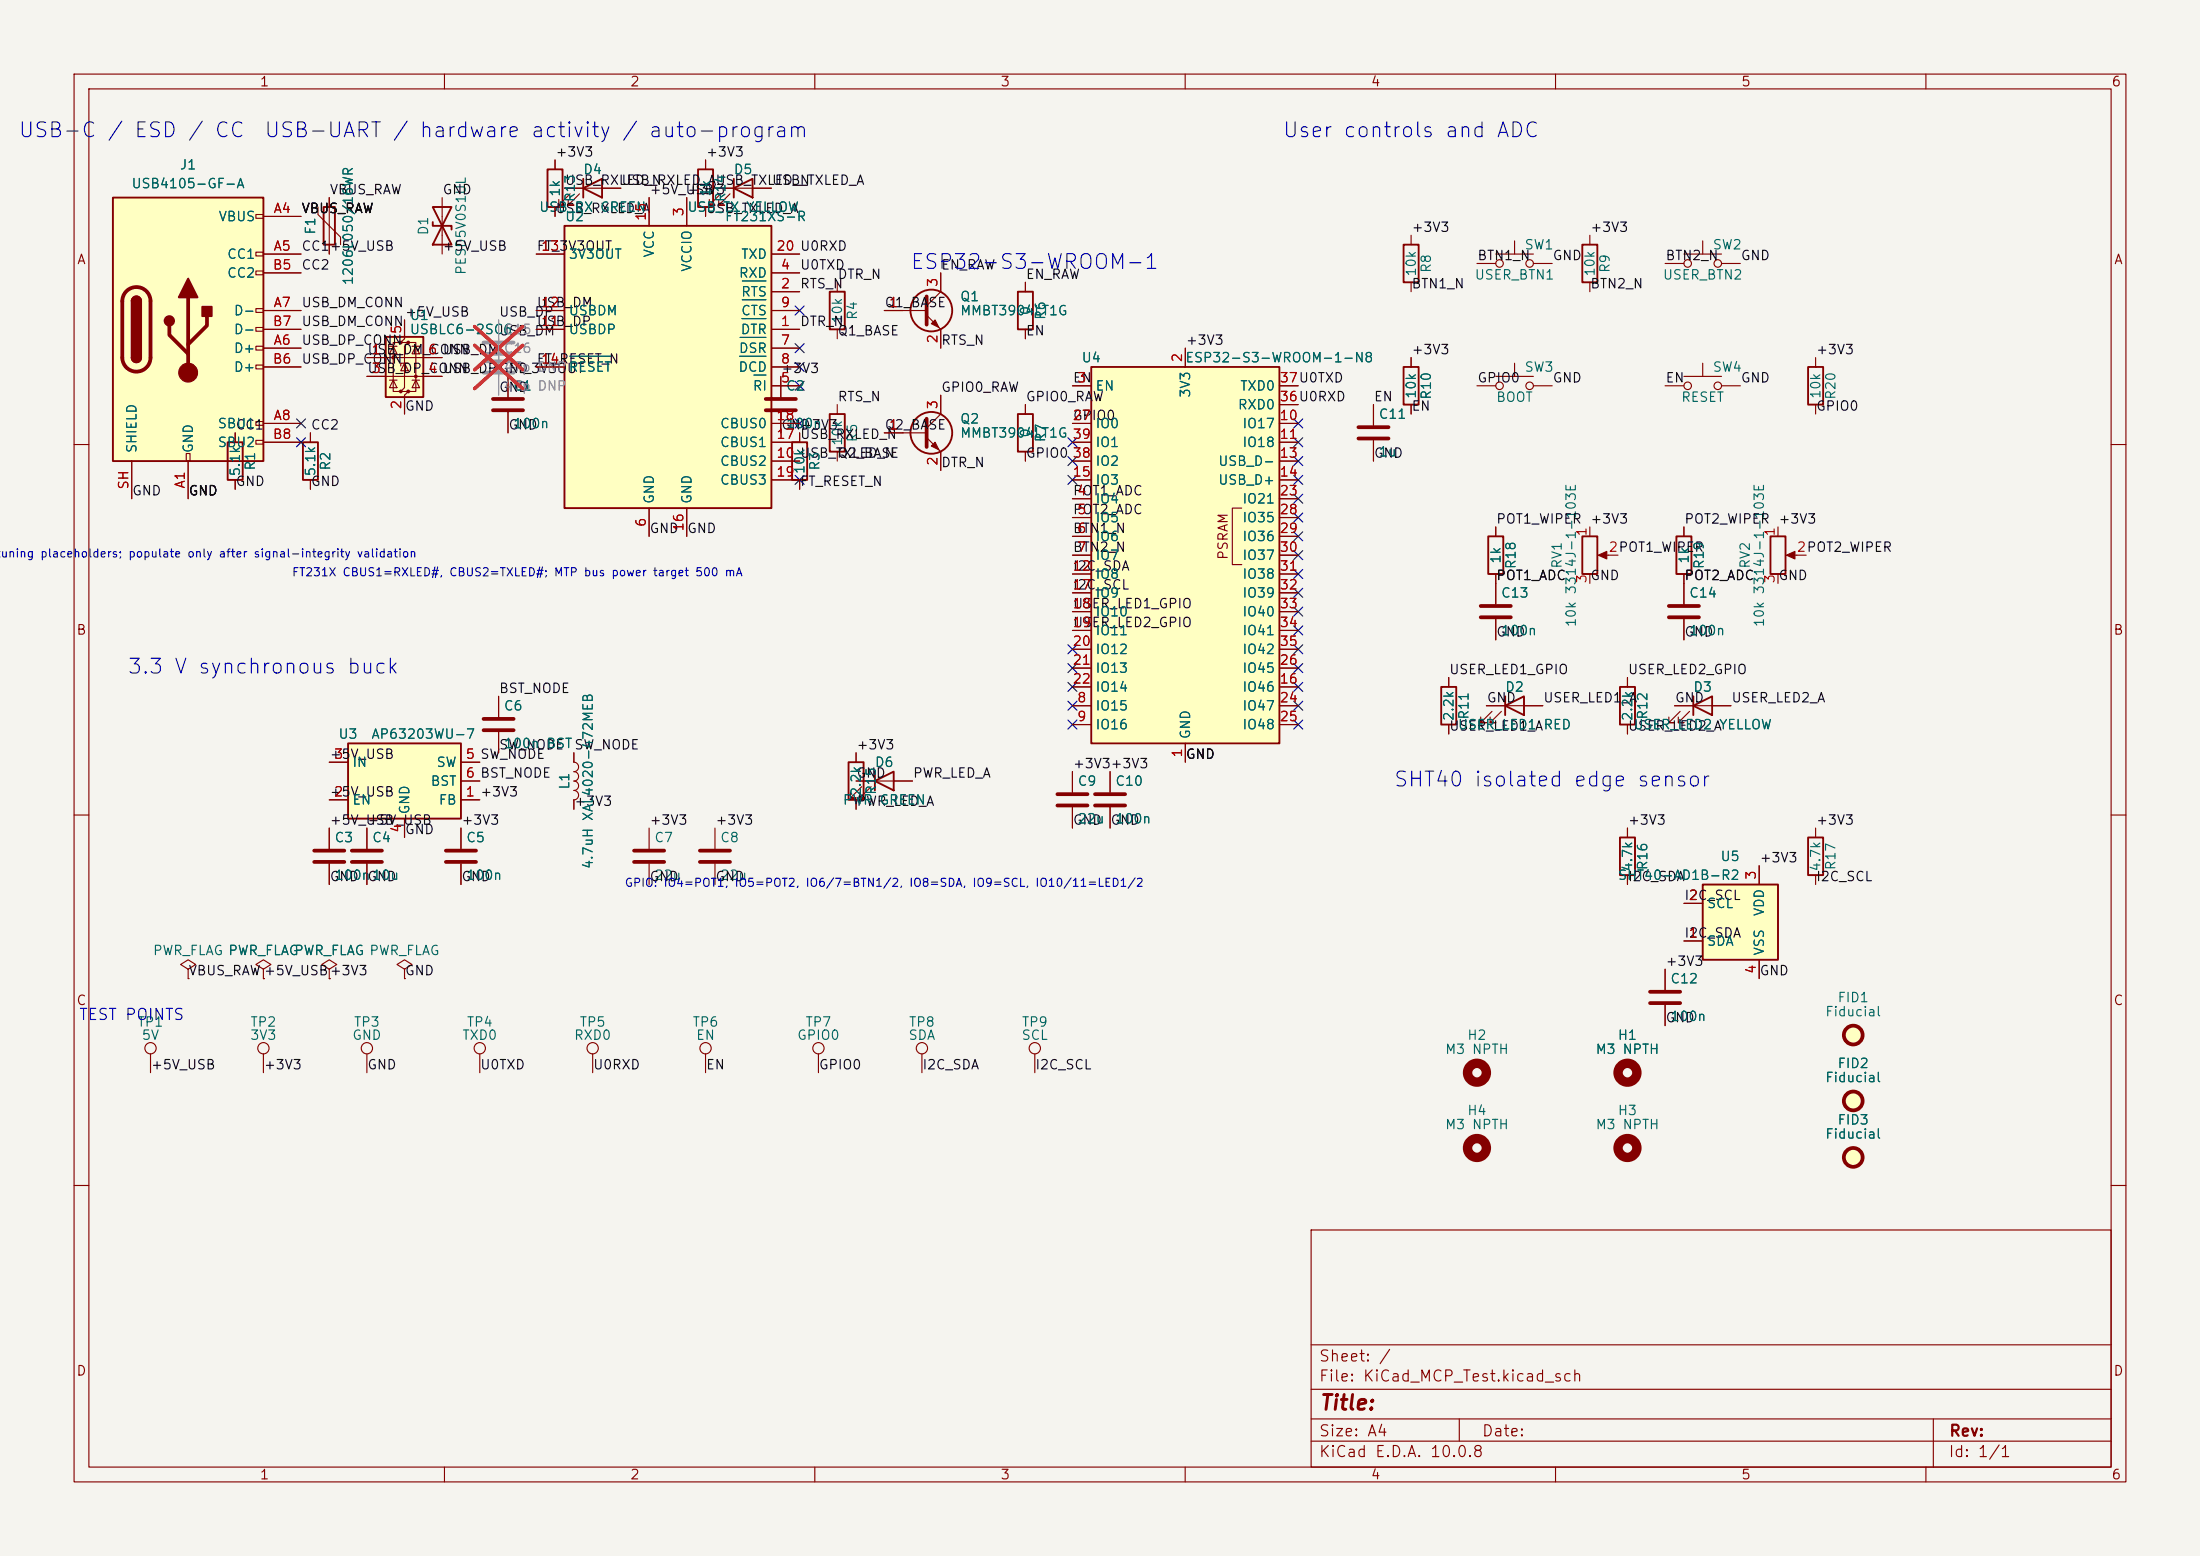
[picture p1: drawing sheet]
<svg xmlns="http://www.w3.org/2000/svg" width="297mm" height="210mm" viewBox="0 0 297 210" stroke-linecap="round" stroke-linejoin="round" font-family="sans-serif">
<path d="M0 0h297v210h-297z" fill="#f5f4ef" stroke="#f5f4ef" stroke-width=".14"/>
<g fill="none" stroke="#840000" stroke-width=".15">
<path d="M10 10h277v190h-277zM12 12h273v186h-273zM60 10v2M110 10v2M160 10v2M210 10v2M260 10v2M127 36.8v2.6l-1.9 1.9M138.4 38.1v1.3M119.4 41.9h5.7M125.1 42.5l1.9 2v2.5M138.4 44.5v1.2"/>
<path d="M199.4 52.1h2.5M201.9 50.8h5.1M204.5 49v1.8M207 52.1h2.5M10 60h2M285 60h2M10 110h2M285 110h2M10 160h2M177 166h108v32h-108zM285 160h2M60 198v2"/>
<path d="M110 198v2M160 198v2M177 194.5h108M177 191.5h108M177 187.5h108M177 181.5h108M197 191.5v3M210 198v2M260 198v2M261 191.5v6.5"/>
<circle cx="202.4" cy="52.1" r=".51"/>
<circle cx="206.5" cy="52.1" r=".51"/>
</g>
<g fill="none" stroke="#840000" stroke-width=".25">
<path d="M137.4 39.4h2v5.1h-2z"/>
<circle cx="125.7" cy="41.9" r="2.82"/>
</g>
<path d="M125.1 40v3.8" fill="none" stroke="#840000" stroke-width=".51"/>
<path d="M125.7 43.7l.5-.5 .5 1z" fill="#840000" stroke="#840000" stroke-width=".15"/>
<path d="M15.2 26.7h20.4v35.5h-20.4z" fill="#ffffc2"/>
<g fill="none" stroke="#840000" stroke-width=".15">
<path d="M34.5 29h1.1v.5h-1.1zM34.5 34h1.1v.5h-1.1zM34.5 36.6h1.1v.5h-1.1zM35.6 29.2h5M35.6 34.3h5M35.6 36.8h5M113 38.1v1.3M31.7 58.4v1.3M34.5 41.7h1.1v.5h-1.1zM34.5 44.2h1.1v.5h-1.1zM34.5 46.7h1.1v.5h-1.1zM34.5 49.3h1.1v.5h-1.1z"/>
<path d="M34.5 56.9h1.1v.5h-1.1zM34.5 59.4h1.1v.5h-1.1zM35.6 47h5M35.6 41.9h5M35.6 57.2h5M35.6 49.5h5M35.6 44.5h5M35.6 59.7h5M41.9 58.4v1.3M113 44.5v1.2M113 54.6v1.3M119.4 58.4h5.7"/>
<path d="M125.1 59.1l1.9 1.9v2.5M127 53.3v2.6l-1.9 1.9M138.4 54.6v1.3M185.4 54.6v2.8M185.4 59.4v2.8M190.5 48.3v1.2M190.5 54.6v1.3M17.8 62.2v5.1M25.1 61.2h.6v1h-.6zM25.4 62.2v5.1M31.7 64.8v1.2M41.9 64.8v1.2"/>
<path d="M113 61v1.2M138.4 61v1.2"/>
</g>
<g fill="none" stroke="#840000" stroke-width=".25">
<path d="M15.2 26.7h20.4v35.5h-20.4zM112 39.4h2v5.1h-2zM17.8 40.6a.64 .64 0 0 1 .6-.6 .64 .64 0 0 1 .6 .6M17.8 48.3a.64 .64 0 0 0 .6 .6 .64 .64 0 0 0 .6-.6M30.7 59.7h2.1v5.1h-2.1zM40.9 59.7h2v5.1h-2zM112 55.9h2v5.1h-2zM137.4 55.9h2v5.1h-2zM189.5 49.5h2v5.1h-2z"/>
<circle cx="125.7" cy="58.4" r="2.82"/>
</g>
<path d="M17.1 39.3a1.9 1.9 0 0 1 2-.4 1.9 1.9 0 0 1 1.2 1.7v7.7a1.91 1.91 0 0 1-1.9 1.9 1.91 1.91 0 0 1-1.9-1.9v-7.7a1.9 1.9 0 0 1 .6-1.3zM22.9 43.9v1.3l2.5 2.6M25.4 40.1v10.2M27.9 42.7v1.2l-2.5 2.6M125.1 56.5v3.8M183.4 57.7h4.1M183.4 59.2h4.1" fill="none" stroke="#840000" stroke-width=".51"/>
<g fill="#840000" stroke="#840000" stroke-width=".25">
<path d="M17.8 40.6h1.2v7.7h-1.2z"/>
<path d="M18 40.2a.64 .64 0 0 1 .7-.1 .64 .64 0 0 1 .3 .5h-1.2z"/>
<path d="M17.8 48.3h1.2a.64 .64 0 0 1-.6 .6 .64 .64 0 0 1-.6-.6z"/>
<path d="M25.4 37.6l1.3 2.5h-2.6z"/>
<path d="M27.3 41.4h1.3v1.3h-1.3z"/>
<circle cx="22.9" cy="43.3" r=".63"/>
</g>
<g fill="#840000" stroke="#840000" stroke-width=".15">
<path d="M126.2 59.7l.5 1-1-.5z"/>
<circle cx="25.4" cy="50.3" r="1.27"/>
</g>
<path d="M47 100.3h15.2v10.2h-15.2z" fill="#ffffc2"/>
<path d="M43.7 27.9h1.5v5.1h-1.5zM189.5 33h2v5.1h-2zM213.6 33h2v5.1h-2zM244.1 49.5h2v5.1h-2zM228.6 95.3l2.5-1.3v2.5zM228.6 94v2.5M47 100.3h15.2v10.2h-15.2zM118.1 105.4l2.5-1.3v2.6zM118.1 104.1v2.6" fill="none" stroke="#840000" stroke-width=".25"/>
<g fill="none" stroke="#840000" stroke-width=".15">
<path d="M42.9 27.9v1.1l3.1 3v1M44.4 26.7v7.6M190.5 31.8v1.2M190.5 38.1v1.3M199.4 35.6h2.5M201.9 34.3h5.1M204.5 32.5v1.8M207 35.6h2.5M214.6 31.8v1.2M214.6 38.1v1.3M224.8 35.6h2.5M227.3 34.3h5.1"/>
<path d="M229.9 32.5v1.8M232.4 35.6h2.5M224.8 52.1h2.5M227.3 50.8h5.1M229.9 49v1.8M232.4 52.1h2.5M245.1 48.3v1.2M245.1 54.6v1.3M67.3 94v2.8M67.3 98.8v2.8M226.1 95.3h7.6M226.8 96l-1.5 1.5h.8h-.8v-.7"/>
<path d="M228.1 96l-1.5 1.5h.7h-.7v-.7M44.4 108h2.6M44.4 102.9h2.6M44.4 111.8v2.8M44.4 116.6v2.8M49.5 111.8v2.8M49.5 116.6v2.8M54.6 110.5v2.5M62.2 108h2.6M62.2 102.9h2.6M62.2 105.4h2.6M62.2 111.8v2.8"/>
<path d="M62.2 116.6v2.8M77.5 101.6v1.3a.64 .64 0 0 1 .6 .6 .64 .64 0 0 1-.6 .6 .64 .64 0 0 1 .6 .7 .64 .64 0 0 1-.6 .6M77.5 105.4a.64 .64 0 0 1 .6 .6 .64 .64 0 0 1-.6 .7 .64 .64 0 0 1 .6 .6 .64 .64 0 0 1-.6 .7M77.5 108v1.2M87.6 111.8v2.8M87.6 116.6v2.8M96.5 111.8v2.8M96.5 116.6v2.8M115.6 105.4h7.6M116.3 106.2l-1.5 1.5h.8h-.8v-.8M117.6 106.2l-1.5 1.5h.7h-.7v-.8M224.8 130.8v2.8"/>
<path d="M224.8 135.6v2.8M95.2 142.2v2.6"/>
<circle cx="202.4" cy="35.6" r=".51"/>
<circle cx="206.5" cy="35.6" r=".51"/>
<circle cx="227.8" cy="35.6" r=".51"/>
<circle cx="231.9" cy="35.6" r=".51"/>
<circle cx="227.8" cy="52.1" r=".51"/>
<circle cx="231.9" cy="52.1" r=".51"/>
<circle cx="95.2" cy="141.5" r=".76"/>
</g>
<g fill="none" stroke="#840000" stroke-width=".51">
<path d="M65.3 97h4M65.3 98.6h4M42.4 114.8h4.1M42.4 116.3h4.1M47.5 114.8h4.1M47.5 116.3h4.1M60.2 114.8h4.1M60.2 116.3h4.1M85.6 114.8h4.1M85.6 116.3h4.1M94.5 114.8h4.1M94.5 116.3h4.1"/>
<path d="M222.8 133.9h4M222.8 135.4h4"/>
</g>
<g fill="none" stroke="#840000" stroke-width="1.3">
<circle cx="199.4" cy="144.8" r="1.27"/>
<circle cx="199.4" cy="154.9" r="1.27"/>
<circle cx="219.7" cy="144.8" r="1.27"/>
<circle cx="219.7" cy="154.9" r="1.27"/>
</g>
<circle cx="250.2" cy="156.2" r="1.27" fill="#ffffc2"/>
<circle cx="250.2" cy="156.2" r="1.27" fill="none" stroke="#840000" stroke-width=".51"/>
<circle cx="250.2" cy="139.7" r="1.27" fill="#ffffc2"/>
<circle cx="250.2" cy="139.7" r="1.27" fill="none" stroke="#840000" stroke-width=".51"/>
<path d="M244.1 113h2v5.1h-2z" fill="none" stroke="#840000" stroke-width=".25"/>
<path d="M245.1 111.8v1.2M245.1 118.1v1.3" fill="none" stroke="#840000" stroke-width=".15"/>
<circle cx="250.2" cy="148.6" r="1.27" fill="#ffffc2"/>
<circle cx="250.2" cy="148.6" r="1.27" fill="none" stroke="#840000" stroke-width=".51"/>
<path d="M76.2 30.5h27.9v38.1h-27.9z" fill="#ffffc2"/>
<path d="M58.4 27.9h2.6l-2.6 5.1h2.6zM58.4 30v.5h2.6v.5M76.2 30.5h27.9v38.1h-27.9zM213.6 72.4h2v5.1h-2zM239 72.4h2v5.1h-2z" fill="none" stroke="#840000" stroke-width=".25"/>
<g fill="none" stroke="#840000" stroke-width=".15">
<path d="M59.7 26.7v7.6M72.4 34.3h3.8M87.6 26.7v3.8M92.7 26.7v3.8M104.1 39.4h3.8M104.1 36.8h3.8M104.1 34.3h3.8M72.4 44.5h3.8M72.4 49.5h3.8M72.4 41.9h3.8M104.1 44.5h3.8M104.1 52.1h3.8"/>
<path d="M104.1 47h3.8M104.1 49.5h3.8M104.1 41.9h3.8M104.1 59.7h3.8M104.1 57.2h3.8M87.6 68.6v3.8M92.7 68.6v3.8M104.1 62.2h3.8M104.1 64.8h3.8M214.6 71.1v1.3M214.6 77.5v1.2M216.2 74.9h2.2"/>
<path d="M240 71.1v1.3M240 77.5v1.2M241.6 74.9h2.2"/>
</g>
<path d="M100.2 37.9h3.2M76.9 48.1h5.5M99.8 48.1h3.6M99.9 45.5h3.5M100.2 43h3.2M100.2 40.5h3.2M101.8 50.6h1.6" fill="none" stroke="#006464" stroke-width=".15"/>
<g fill="#840000" stroke="#840000" stroke-width=".15">
<path d="M241.2 74.9l1.1-.5v1z"/>
<path d="M215.8 74.9l1.1-.5v1z"/>
</g>
<path d="M52.1 45.5h5v8.1h-5z" fill="#ffffc2"/>
<g fill="#840000">
<circle cx="53.1" cy="48.3" r=".25"/>
<circle cx="54.1" cy="46.2" r=".25"/>
<circle cx="54.1" cy="52.8" r=".25"/>
<circle cx="55.1" cy="46.2" r=".25"/>
<circle cx="55.1" cy="52.8" r=".25"/>
<circle cx="56.1" cy="50.8" r=".25"/>
</g>
<g fill="none" stroke="#840000" stroke-width=".15">
<path d="M49.5 48.3h10.2M49.5 50.8h10.2M52.6 51.3h1M52.6 46.7h1M53.1 46.7l.5 1.1h-1zM53.1 51.3l.5 1h-1zM54.1 46.2h-1v6.6h1M54.6 43.2v2.5l-.5 .5h1l-.5 .5v5.6l-.5 .5h1l-.5 .5v2.6M54.6 49l.5 1h-1zM55.1 49h-1v.4M55.1 46.2h1v6.6h-1M55.6 51.3h1"/>
<path d="M55.6 46.7h1M56.1 46.7l.5 1.1h-1zM56.1 51.3l.5 1h-1zM219.7 111.8v1.2M219.7 118.1v1.3"/>
</g>
<path d="M52.1 45.5h5v8.1h-5zM218.7 113h2v5.1h-2z" fill="none" stroke="#840000" stroke-width=".25"/>
<path d="M229.9 119.4h10.1v10.1h-10.1z" fill="#ffffc2"/>
<g fill="none" stroke="#840000" stroke-width=".25">
<path d="M73.9 22.9h2v5h-2zM78.7 25.4l2.6-1.3v2.6zM78.7 24.1v2.6M94.2 22.9h2.1v5h-2.1zM99.1 25.4l2.5-1.3v2.6zM99.1 24.1v2.6M106.9 59.7h2.1v5.1h-2.1zM200.9 72.4h2v5.1h-2zM226.3 72.4h2v5.1h-2zM194.6 92.7h2v5.1h-2zM218.7 92.7h2v5.1h-2zM114.6 102.9h2v5.1h-2z"/>
<path d="M229.9 119.4h10.1v10.1h-10.1z"/>
</g>
<g fill="none" stroke="#840000" stroke-width=".15">
<path d="M74.9 21.6v1.3M74.9 27.9v1.3M76.2 25.4h7.6M77 26.2l-1.6 1.5h.8h-.8v-.8M78.2 26.2l-1.5 1.5h.8h-.8v-.8M95.2 21.6v1.3M95.2 27.9v1.3M96.5 25.4h7.6M97.3 26.2l-1.5 1.5h.7h-.7v-.8M98.6 26.2l-1.6 1.5h.8h-.8v-.8M105.4 50.8v2.8M105.4 55.6v2.8"/>
<path d="M107.9 58.4v1.3M107.9 64.8v1.2M201.9 71.1v1.3M201.9 77.5v4M227.3 71.1v1.3M227.3 77.5v4M195.6 91.4v1.3M195.6 97.8v1.3M201.9 83.6v2.8M219.7 91.4v1.3M219.7 97.8v1.3M227.3 83.6v2.8"/>
<path d="M115.6 101.6v1.3M115.6 108v1.2M144.8 104.1v2.8M144.8 109v2.8M149.9 104.1v2.8M149.9 109v2.8M237.5 116.8v2.6M25.4 130.8l1-.6-1-.7-1 .7 1 .6v1.3M25.4 132.1h.1M35.6 130.8l1-.6-1-.7-1.1 .7 1.1 .6v1.3M35.6 132.1h.1M227.3 127h2.6"/>
<path d="M227.3 121.9h2.6M237.5 129.5v2.6M20.3 142.2v2.6M35.6 142.2v2.6M49.5 142.2v2.6M64.8 142.2v2.6M80 142.2v2.6M110.5 142.2v2.6M124.5 142.2v2.6M139.7 142.2v2.6"/>
<circle cx="20.3" cy="141.5" r=".76"/>
<circle cx="35.6" cy="141.5" r=".76"/>
<circle cx="49.5" cy="141.5" r=".76"/>
<circle cx="64.8" cy="141.5" r=".76"/>
<circle cx="80" cy="141.5" r=".76"/>
<circle cx="110.5" cy="141.5" r=".76"/>
<circle cx="124.5" cy="141.5" r=".76"/>
<circle cx="139.7" cy="141.5" r=".76"/>
</g>
<path d="M103.4 53.8h4M103.4 55.4h4M199.9 81.8h4.1M199.9 83.3h4.1M225.3 81.8h4.1M225.3 83.3h4.1M142.7 107.2h4.1M142.7 108.7h4.1M147.8 107.2h4.1M147.8 108.7h4.1" fill="none" stroke="#840000" stroke-width=".51"/>
<path d="M65.3 48.8h4M65.3 50.3h4M65.3 46.2h4M65.3 47.8h4" fill="none" stroke="#9c9b98" stroke-width=".51"/>
<path d="M67.3 43.2v10.1" fill="none" stroke="#9c9b98" stroke-width=".15"/>
<path d="M64.1 46.6l6.4 5.9M64.1 44.1l6.4 5.8M70.5 46.6l-6.4 5.9M70.5 44.1l-6.4 5.8" fill="none" stroke="#e12e31" stroke-width=".46"/>
<path d="M147.3 49.5h25.4v50.8h-25.4z" fill="#ffffc2"/>
<path d="M147.3 49.5h25.4v50.8h-25.4zM203.2 95.3l2.5-1.3v2.5zM203.2 94v2.5" fill="none" stroke="#840000" stroke-width=".25"/>
<g fill="none" stroke="#840000" stroke-width=".15">
<path d="M35.6 29.2h5M35.6 34.3h5M35.6 36.8h5M44.4 26.7v1.2M44.4 33v1.3M72.4 34.3h3.8M74.9 21.6v1.3M74.9 27.9v1.3M76.2 25.4h2.5M81.3 25.4h2.5M87.6 26.7v3.8M92.7 26.7v3.8"/>
<path d="M95.2 21.6v1.3M95.2 27.9v1.3M96.5 25.4h2.6M101.6 25.4h2.5M104.1 34.3h3.8M104.1 36.8h3.8M104.1 39.4h3.8M127 36.8v2.6M138.4 38.1v1.3M31.7 58.4v1.3M35.6 57.2h5M35.6 59.7h5"/>
<path d="M35.6 41.9h5M35.6 47h5M35.6 49.5h5M35.6 44.5h5M41.9 58.4v1.3M49.5 48.3h2.6M49.5 50.8h2.6M54.6 43.2v2.5M54.6 53.3v2.6M57.1 48.3h2.6M57.1 50.8h2.6M68.6 50.8v2.8"/>
<path d="M68.6 55.6v2.8M72.4 41.9h3.8M72.4 49.5h3.8M72.4 44.5h3.8M104.1 52.1h3.8M104.1 57.2h3.8M104.1 41.9h3.8M104.1 47h3.8M104.1 49.5h3.8M104.1 44.5h3.8M105.4 50.8v2.8M105.4 55.6v2.8"/>
<path d="M107.9 58.4v1.3h-3.8M119.4 58.4h2.5M119.4 41.9h2.5M127 44.5v2.5M127 53.3v2.6M138.4 44.5v1.2M138.4 54.6v1.3M144.8 52.1h2.5M144.8 57.2h2.5M144.8 59.7h2.5M160 47v2.5M172.7 52.1h2.6"/>
<path d="M172.7 57.2h2.6M172.7 59.7h2.6M172.7 54.6h2.6M185.4 54.6v2.8M185.4 59.4v2.8M190.5 48.3v1.2M190.5 54.6v1.3M17.8 62.2v5.1M25.4 62.2v5.1M31.7 64.8v1.2M41.9 64.8v1.2M87.6 68.6v3.8"/>
<path d="M92.7 68.6v3.8M104.1 62.2h3.8M104.1 64.8h3.8v1.2M127 61v2.5M138.4 61v1.2M144.8 67.3h2.5M144.8 69.9h2.5M144.8 72.4h2.5M144.8 74.9h2.5M144.8 77.5h2.5M144.8 62.2h2.5M144.8 64.8h2.5"/>
<path d="M167.6 68.6h-1.2v7.6h1.2M172.7 67.3h2.6M172.7 69.9h2.6M172.7 72.4h2.6M172.7 74.9h2.6M172.7 77.5h2.6M172.7 62.2h2.6M172.7 64.8h2.6M201.9 71.1v1.3M201.9 77.5v4M227.3 71.1v1.3M227.3 77.5v4"/>
<path d="M67.3 94v2.8M67.3 98.8v2.8M144.8 95.3h2.5M144.8 97.8h2.5M144.8 92.7h2.5M144.8 80h2.5M144.8 82.6h2.5M144.8 85.1h2.5M144.8 87.6h2.5M144.8 90.2h2.5M172.7 95.3h2.6M172.7 97.8h2.6"/>
<path d="M172.7 92.7h2.6M172.7 80h2.6M172.7 82.6h2.6M172.7 85.1h2.6M172.7 87.6h2.6M172.7 90.2h2.6M195.6 91.4v1.3M195.6 97.8v1.3M200.7 95.3h7.6M201.4 96l-1.5 1.5h.8h-.8v-.7M201.9 83.6v2.8M202.7 96l-1.5 1.5h.7h-.7v-.7"/>
<path d="M219.7 91.4v1.3M219.7 97.8v1.3M226.1 95.3h2.5M227.3 83.6v2.8M231.1 95.3h2.6M44.4 111.8v2.8M44.4 116.6v2.8M44.4 108h2.6M44.4 102.9h2.6M49.5 111.8v2.8M49.5 116.6v2.8M54.6 110.5v2.5"/>
<path d="M62.2 105.4h2.6M62.2 108h2.6M62.2 102.9h2.6M62.2 111.8v2.8M62.2 116.6v2.8M77.5 101.6v1.3M77.5 108v1.2M115.6 105.4h2.5M115.6 101.6v1.3M115.6 108v1.2M120.6 105.4h2.6M144.8 104.1v2.8"/>
<path d="M144.8 109v2.8M149.9 104.1v2.8M149.9 109v2.8M160 100.3v2.6M219.7 111.8v1.2M219.7 118.1v1.3M237.5 116.8v2.6M35.6 132.1h.1M44.4 130.8l1.1-.6-1.1-.7-1 .7 1 .6v1.3M44.4 132.1h.1M54.6 130.8l1-.6-1-.7-1 .7 1 .6v1.3M54.6 132.1h.1"/>
<path d="M224.8 130.8v2.8M224.8 135.6v2.8M227.3 127h2.6M227.3 121.9h2.6M237.5 129.5v2.6"/>
</g>
<path d="M66.5 53.8h4.1M66.5 55.4h4.1" fill="none" stroke="#840000" stroke-width=".51"/>
<g fill="none" stroke="#000084" stroke-width=".15">
<path d="M40 56.5l1.2 1.3M40 59.1l1.2 1.2M41.2 56.5l-1.2 1.3M41.2 59.1l-1.2 1.2M107.3 46.4l1.3 1.2M107.3 41.3l1.3 1.2M107.3 56.5l1.3 1.3M107.3 48.9l1.3 1.2M107.3 51.5l1.3 1.2M108.6 46.4l-1.3 1.2M108.6 41.3l-1.3 1.2M108.6 56.5l-1.3 1.3"/>
<path d="M108.6 48.9l-1.3 1.2M108.6 51.5l-1.3 1.2M144.2 59.1l1.2 1.2M145.4 59.1l-1.2 1.2M174.7 59.1l1.2 1.2M174.7 56.5l1.2 1.3M175.9 59.1l-1.2 1.2M175.9 56.5l-1.2 1.3M107.3 64.2l1.3 1.2M108.6 64.2l-1.3 1.2M144.2 64.2l1.2 1.2M144.2 61.6l1.2 1.2"/>
<path d="M145.4 64.2l-1.2 1.2M145.4 61.6l-1.2 1.2M174.7 61.6l1.2 1.2M174.7 71.8l1.2 1.2M174.7 74.3l1.2 1.2M174.7 76.9l1.2 1.2M174.7 79.4l1.2 1.2M174.7 69.2l1.2 1.3M174.7 66.7l1.2 1.2M174.7 64.2l1.2 1.2M175.9 61.6l-1.2 1.2M175.9 71.8l-1.2 1.2"/>
<path d="M175.9 74.3l-1.2 1.2M175.9 76.9l-1.2 1.2M175.9 79.4l-1.2 1.2M175.9 64.2l-1.2 1.2M175.9 69.2l-1.2 1.3M175.9 66.7l-1.2 1.2M144.2 97.2l1.2 1.2M144.2 94.6l1.2 1.3M144.2 87l1.2 1.2M144.2 89.6l1.2 1.2M144.2 92.1l1.2 1.2M145.4 89.6l-1.2 1.2"/>
<path d="M145.4 92.1l-1.2 1.2M145.4 97.2l-1.2 1.2M145.4 94.6l-1.2 1.3M145.4 87l-1.2 1.2M174.7 89.6l1.2 1.2M174.7 84.5l1.2 1.2M174.7 94.6l1.2 1.3M174.7 92.1l1.2 1.2M174.7 97.2l1.2 1.2M174.7 81.9l1.2 1.3M174.7 87l1.2 1.2M175.9 89.6l-1.2 1.2"/>
<path d="M175.9 84.5l-1.2 1.2M175.9 94.6l-1.2 1.3M175.9 92.1l-1.2 1.2M175.9 97.2l-1.2 1.2M175.9 81.9l-1.2 1.3M175.9 87l-1.2 1.2"/>
</g>
<path d="M67.3 43.2v10.1" fill="none" stroke="#9c9b98" stroke-width=".15"/>
<path d="M64.1 44.1l6.4 5.8M64.1 46.6l6.4 5.9M70.5 44.1l-6.4 5.8M70.5 46.6l-6.4 5.9" fill="none" stroke="#e12e31" stroke-width=".46"/>
<path d="M100.2 37.9h3.2M76.9 48.1h5.5M99.8 48.1h3.6M99.9 45.5h3.5M100.2 43h3.2M100.2 40.5h3.2M101.8 50.6h1.6" fill="none" stroke="#006464" stroke-width=".15"/>
<g font-size="2" fill="#0000c2">
<text x="2.3" y="19.1">USB-C / ESD / CC</text>
<text x="35.5" y="19.1">USB-UART / hardware activity / auto-program</text>
<text x="173" y="19.1">User controls and ADC</text>
<text x="122.8" y="36.8">ESP32-S3-WROOM-1</text>
<text x="17.1" y="91.4">3.3 V synchronous buck</text>
<text x="188" y="106.7">SHT40 isolated edge sensor</text>
</g>
<text font-size="2" fill="#840000" x="178" y="190.8">Title:</text>
<text font-size="1.5" fill="#0000c2" x="10.6" y="138">TEST POINTS</text>
<g font-size="1.5" fill="#840000">
<text x="178" y="184.1">Sheet: /</text>
<text x="178" y="186.8">File: KiCad_MCP_Test.kicad_sch</text>
<text x="178" y="197">KiCad E.D.A. 10.0.8</text>
<text x="178" y="194.2">Size: A4</text>
<text x="200" y="194.2">Date:</text>
<text x="263" y="197">Id: 1/1</text>
<text x="263" y="194.2">Rev:</text>
</g>
<g font-size="1.3" fill="#840000">
<text x="35" y="12">1</text>
<text x="85" y="12">2</text>
<text x="135" y="12">3</text>
<text x="185" y="12">4</text>
<text x="235" y="12">5</text>
<text x="285" y="12">6</text>
<text x="10.3" y="36">A</text>
<text x="285.3" y="36">A</text>
<text x="166.1" y="75.7" transform="rotate(-90 166.1 75.7)">PSRAM</text>
<text x="10.2" y="86">B</text>
<text x="285.2" y="86">B</text>
<text x="10.2" y="136">C</text>
<text x="285.2" y="136">C</text>
<text x="10.2" y="186">D</text>
<text x="285.2" y="186">D</text>
<text x="35" y="200">1</text>
<text x="85" y="200">2</text>
<text x="135" y="200">3</text>
<text x="185" y="200">4</text>
<text x="235" y="200">5</text>
<text x="285" y="200">6</text>
</g>
<g font-size="1.3" fill="#006464">
<text x="24.2" y="23.2">J1</text>
<text x="78.6" y="23.8">D4</text>
<text x="99" y="23.8">D5</text>
<text x="17.7" y="25.7">USB4105-GF-A</text>
<text x="72.7" y="28.9">USB_RX GREEN</text>
<text x="75.9" y="26.6" transform="rotate(-90 75.9 26.6)">1k</text>
<text x="77.9" y="27.4" transform="rotate(-90 77.9 27.4)">R13</text>
<text x="92.7" y="28.9">USB_TX YELLOW</text>
<text x="96.2" y="26.6" transform="rotate(-90 96.2 26.6)">1k</text>
<text x="98.2" y="27.4" transform="rotate(-90 98.2 27.4)">R14</text>
<text x="29.4" y="30.2">VBUS</text>
<text x="30.6" y="35.3">CC1</text>
<text x="42.9" y="31.8" transform="rotate(-90 42.9 31.8)">F1</text>
<text x="58.1" y="31.8" transform="rotate(-90 58.1 31.8)">D1</text>
<text x="76.2" y="30.2">U2</text>
<text x="76.7" y="35.3">3V3OUT</text>
<text x="88.6" y="34.8" transform="rotate(-90 88.6 34.8)">VCC</text>
<text x="97.8" y="30.2">FT231XS-R</text>
<text x="100" y="35.3">TXD</text>
<text x="205.7" y="34">SW1</text>
<text x="231.1" y="34">SW2</text>
<text x="30.6" y="37.8">CC2</text>
<text x="48" y="38.6" transform="rotate(-90 48 38.6)">1206L050/16WR</text>
<text x="63.2" y="37.2" transform="rotate(-90 63.2 37.2)">PESD5V0S1UL</text>
<text x="93.7" y="36.8" transform="rotate(-90 93.7 36.8)">VCCIO</text>
<text x="99.7" y="37.8">RXD</text>
<text x="100" y="40.3">RTS</text>
<text x="129.5" y="41">Q1</text>
<text x="191.5" y="37.4" transform="rotate(-90 191.5 37.4)">10k</text>
<text x="193.5" y="36.9" transform="rotate(-90 193.5 36.9)">R8</text>
<text x="199" y="38">USER_BTN1</text>
<text x="215.6" y="37.4" transform="rotate(-90 215.6 37.4)">10k</text>
<text x="217.6" y="36.9" transform="rotate(-90 217.6 36.9)">R9</text>
<text x="224.4" y="38">USER_BTN2</text>
<text x="31.5" y="48">D+</text>
<text x="31.5" y="42.9">D-</text>
<text x="31.5" y="45.4">D-</text>
<text x="55.2" y="43.5">U1</text>
<text x="55.2" y="45.4">USBLC6-2SC6</text>
<text x="76.7" y="45.4">USBDP</text>
<text x="76.7" y="42.9">USBDM</text>
<text x="99.7" y="48">DSR</text>
<text x="99.9" y="45.4">DTR</text>
<text x="100" y="42.9">CTS</text>
<text x="114" y="43.8" transform="rotate(-90 114 43.8)">10k</text>
<text x="116" y="43.3" transform="rotate(-90 116 43.3)">R4</text>
<text x="129.5" y="42.9">MMBT3904LT1G</text>
<text x="139.4" y="42.6" transform="rotate(-90 139.4 42.6)">0</text>
<text x="141.4" y="43.3" transform="rotate(-90 141.4 43.3)">R6</text>
<text x="31.5" y="50.5">D+</text>
<text x="69.2" y="53">C1 DNP</text>
<text x="76.7" y="50.5">RESET</text>
<text x="99.6" y="50.5">DCD</text>
<text x="101.5" y="53">RI</text>
<text x="106" y="53">C2</text>
<text x="145.9" y="49.2">U4</text>
<text x="147.8" y="53">EN</text>
<text x="159.9" y="49.2">ESP32-S3-WROOM-1-N8</text>
<text x="161" y="53.8" transform="rotate(-90 161 53.8)">3V3</text>
<text x="167.3" y="53">TXD0</text>
<text x="191.5" y="53.9" transform="rotate(-90 191.5 53.9)">10k</text>
<text x="205.7" y="50.5">SW3</text>
<text x="231.1" y="50.5">SW4</text>
<text x="246.1" y="53.9" transform="rotate(-90 246.1 53.9)">10k</text>
<text x="29.3" y="58.1">SBU1</text>
<text x="69.2" y="58.1">100n</text>
<text x="97.1" y="58.1">CBUS0</text>
<text x="106" y="58.1">100n</text>
<text x="116" y="59.8" transform="rotate(-90 116 59.8)">R5</text>
<text x="129.5" y="57.5">Q2</text>
<text x="129.5" y="59.4">MMBT3904LT1G 39</text>
<text x="139.4" y="59.2" transform="rotate(-90 139.4 59.2)">0</text>
<text x="141.4" y="59.8" transform="rotate(-90 141.4 59.8)">R7</text>
<text x="147.8" y="58.1">IO0</text>
<text x="167" y="55.6">RXD0</text>
<text x="167.6" y="58.1">IO17</text>
<text x="186" y="56.8">C11</text>
<text x="193.5" y="54" transform="rotate(-90 193.5 54)">R10</text>
<text x="201.9" y="54.6">BOOT</text>
<text x="226.9" y="54.6">RESET</text>
<text x="248.1" y="54" transform="rotate(-90 248.1 54)">R20</text>
<text x="18.7" y="61.2" transform="rotate(-90 18.7 61.2)">SHIELD</text>
<text x="26.4" y="61.2" transform="rotate(-90 26.4 61.2)">GND</text>
<text x="29.3" y="60.7">SBU2</text>
<text x="32.7" y="64.4" transform="rotate(-90 32.7 64.4)">5.1k</text>
<text x="34.7" y="63.6" transform="rotate(-90 34.7 63.6)">R1</text>
<text x="42.9" y="64.4" transform="rotate(-90 42.9 64.4)">5.1k</text>
<text x="44.9" y="63.6" transform="rotate(-90 44.9 63.6)">R2</text>
<text x="97.1" y="63.2">CBUS2</text>
<text x="97.1" y="60.7">CBUS1</text>
<text x="97.1" y="65.7">CBUS3</text>
<text x="108.9" y="64.1" transform="rotate(-90 108.9 64.1)">10k</text>
<text x="110.9" y="63.6" transform="rotate(-90 110.9 63.6)">R3</text>
<text x="114" y="60.3" transform="rotate(-90 114 60.3)">10k</text>
<text x="147.8" y="65.7">IO3</text>
<text x="147.8" y="63.2">IO2</text>
<text x="147.8" y="60.7">IO1</text>
<text x="164.4" y="63.2">USB_D-</text>
<text x="164.4" y="65.7">USB_D+</text>
<text x="167.6" y="60.7">IO18</text>
<text x="186" y="61.9">1u</text>
<text x="88.6" y="68.1" transform="rotate(-90 88.6 68.1)">GND</text>
<text x="93.7" y="68.1" transform="rotate(-90 93.7 68.1)">GND</text>
<text x="147.8" y="68.3">IO4</text>
<text x="147.8" y="70.8">IO5</text>
<text x="167.6" y="68.3">IO21</text>
<text x="167.6" y="70.8">IO35</text>
<text x="147.8" y="73.4">IO6</text>
<text x="147.8" y="75.9">IO7</text>
<text x="167.6" y="73.4">IO36</text>
<text x="167.6" y="75.9">IO37</text>
<text x="202.9" y="76.2" transform="rotate(-90 202.9 76.2)">1k</text>
<text x="204.9" y="76.9" transform="rotate(-90 204.9 76.9)">R18</text>
<text x="211.1" y="76.8" transform="rotate(-90 211.1 76.8)">RV1</text>
<text x="228.3" y="76.2" transform="rotate(-90 228.3 76.2)">1k</text>
<text x="230.3" y="76.9" transform="rotate(-90 230.3 76.9)">R19</text>
<text x="236.5" y="76.8" transform="rotate(-90 236.5 76.8)">RV2</text>
<text x="147.8" y="78.4">IO8</text>
<text x="147.8" y="81">IO9</text>
<text x="147.8" y="83.5">IO10</text>
<text x="167.6" y="78.4">IO38</text>
<text x="167.6" y="81">IO39</text>
<text x="167.6" y="83.5">IO40</text>
<text x="202.5" y="81">C13</text>
<text x="227.9" y="81">C14</text>
<text x="147.8" y="86.1">IO11</text>
<text x="147.8" y="88.6">IO12</text>
<text x="167.6" y="86.1">IO41</text>
<text x="167.6" y="88.6">IO42</text>
<text x="202.5" y="86.1">100n</text>
<text x="213.1" y="84.7" transform="rotate(-90 213.1 84.7)">10k 3314J-1-103E</text>
<text x="227.9" y="86.1">100n</text>
<text x="238.5" y="84.7" transform="rotate(-90 238.5 84.7)">10k 3314J-1-103E</text>
<text x="147.8" y="91.1">IO13</text>
<text x="147.8" y="93.7">IO14</text>
<text x="167.6" y="93.7">IO46</text>
<text x="167.6" y="91.1">IO45</text>
<text x="203.1" y="93.7">D2</text>
<text x="228.5" y="93.7">D3</text>
<text x="45.6" y="100">U3</text>
<text x="50" y="100">AP63203WU-7</text>
<text x="67.9" y="96.2">C6</text>
<text x="67.9" y="101.3">100n BSTSW_NODE</text>
<text x="67.9" y="101.3">100n BST</text>
<text x="147.8" y="96.2">IO15</text>
<text x="147.8" y="98.8">IO16</text>
<text x="161" y="99.8" transform="rotate(-90 161 99.8)">GND</text>
<text x="167.6" y="96.2">IO47</text>
<text x="167.6" y="98.8">IO48</text>
<text x="196.5" y="97.4" transform="rotate(-90 196.5 97.4)">2.2k</text>
<text x="196.7" y="98.8">USER_LED1 RED</text>
<text x="196.7" y="98.8">USER_LED1</text>
<text x="198.6" y="97.2" transform="rotate(-90 198.6 97.2)">R11</text>
<text x="220.4" y="98.8">USER_LED2 YELLOW</text>
<text x="220.4" y="98.8">USER_LED2</text>
<text x="220.7" y="97.4" transform="rotate(-90 220.7 97.4)">2.2k</text>
<text x="222.7" y="97.2" transform="rotate(-90 222.7 97.2)">R12</text>
<text x="47.5" y="103.8">IN</text>
<text x="58" y="106.4">BST</text>
<text x="58.8" y="103.8">SW</text>
<text x="77.2" y="106.7" transform="rotate(-90 77.2 106.7)">L1</text>
<text x="116.5" y="107.6" transform="rotate(-90 116.5 107.6)">2.2k</text>
<text x="118" y="103.8">D6</text>
<text x="118.6" y="107.4" transform="rotate(-90 118.6 107.4)">R15</text>
<text x="145.4" y="106.4">C9</text>
<text x="150.5" y="106.4">C10</text>
<text x="45.1" y="114">C3</text>
<text x="47.5" y="108.9">EN</text>
<text x="50.1" y="114">C4</text>
<text x="55.6" y="110" transform="rotate(-90 55.6 110)">GND</text>
<text x="59.1" y="108.9">FB</text>
<text x="62.8" y="114">C5</text>
<text x="88.2" y="114">C7</text>
<text x="97.1" y="114">C8</text>
<text x="113.7" y="108.9">PWR GREEN</text>
<text x="145.4" y="111.5">22u GND</text>
<text x="145.4" y="111.5">22u</text>
<text x="150.5" y="111.5">100n</text>
<text x="45.1" y="119.1">100n10u</text>
<text x="62.8" y="119.1">100n</text>
<text x="80.3" y="117.4" transform="rotate(-90 80.3 117.4)">4.7uH XAL4020-472MEB</text>
<text x="88.2" y="119.1">22u</text>
<text x="97.1" y="119.1">22u</text>
<text x="218.3" y="119.1">SHT40-AD1B-R2</text>
<text x="220.7" y="117.7" transform="rotate(-90 220.7 117.7)">4.7k</text>
<text x="222.7" y="117.5" transform="rotate(-90 222.7 117.5)">R16</text>
<text x="232.2" y="116.5">U5</text>
<text x="246.1" y="117.7" transform="rotate(-90 246.1 117.7)">4.7k</text>
<text x="248.1" y="117.5" transform="rotate(-90 248.1 117.5)">R17</text>
<text x="230.4" y="122.9">SCL</text>
<text x="238.5" y="123.7" transform="rotate(-90 238.5 123.7)">VDD</text>
<text x="20.6" y="129.2">PWR_FLAG PWR_FLAG</text>
<text x="30.7" y="129.2">PWR_FLAG</text>
<text x="39.6" y="129.2">PWR_FLAG PWR_FLAG</text>
<text x="39.6" y="129.2">PWR_FLAG</text>
<text x="230.4" y="128">SDA</text>
<text x="238.5" y="129.1" transform="rotate(-90 238.5 129.1)">VSS</text>
<text x="225.4" y="133">C12</text>
<text x="246.3" y="137.5">Fiducial</text>
<text x="248" y="135.6">FID1</text>
<text x="18.5" y="138.9">TP1</text>
<text x="19" y="140.7">5V</text>
<text x="33.7" y="140.7">3V3</text>
<text x="33.7" y="138.9">TP2</text>
<text x="47.5" y="140.7">GND</text>
<text x="47.7" y="138.9">TP3</text>
<text x="62.3" y="140.7">TXD0</text>
<text x="62.9" y="138.9">TP4</text>
<text x="77.4" y="140.7">RXD0</text>
<text x="78.2" y="138.9">TP5</text>
<text x="93.4" y="138.9">TP6</text>
<text x="93.9" y="140.7">EN</text>
<text x="107.5" y="140.7">GPIO0</text>
<text x="108.6" y="138.9">TP7</text>
<text x="122.5" y="140.7">SDA</text>
<text x="122.6" y="138.9">TP8</text>
<text x="137.8" y="140.7">SCL</text>
<text x="137.8" y="138.9">TP9</text>
<text x="195" y="142.6">M3 NPTH</text>
<text x="198" y="140.7">H2</text>
<text x="215.3" y="142.6">M3 NPTH</text>
<text x="218.3" y="140.7">H1</text>
<text x="225.4" y="138.1">100n</text>
<text x="246.3" y="146.4">Fiducial</text>
<text x="248" y="144.5">FID2</text>
<text x="195" y="152.7">M3 NPTH</text>
<text x="198" y="150.8">H4</text>
<text x="215.3" y="152.7">M3 NPTH</text>
<text x="218.3" y="150.8">H3</text>
<text x="246.3" y="154">Fiducial</text>
<text x="248" y="152.1">FID3</text>
</g>
<g font-size="1.3" fill="#0f0f0f">
<text x="74.9" y="21.5">+3V3</text>
<text x="95.2" y="21.5">+3V3</text>
<text x="40.6" y="29.1">VBUS_RAW</text>
<text x="44.4" y="26.5">VBUS_RAW</text>
<text x="59.7" y="26.5">GND</text>
<text x="74.9" y="29.1">USB_RXLED_A</text>
<text x="76.2" y="25.3">USB_RXLED_N</text>
<text x="83.8" y="25.3">USB_RXLED_AUSB_TXLED_N</text>
<text x="87.6" y="26.5">+5V_USB</text>
<text x="92.7" y="26.5">+3V3</text>
<text x="95.2" y="29.1">USB_TXLED_A</text>
<text x="104.1" y="25.3">USB_TXLED_A</text>
<text x="40.6" y="34.2">CC1+5V_USB</text>
<text x="59.7" y="34.2">+5V_USB</text>
<text x="72.4" y="34.2">FT_3V3OUT</text>
<text x="190.5" y="31.6">+3V3</text>
<text x="199.4" y="35.4">BTN1_N</text>
<text x="209.5" y="35.4">GND</text>
<text x="214.6" y="31.6">+3V3</text>
<text x="224.8" y="35.4">BTN2_N</text>
<text x="234.9" y="35.4">GND</text>
<text x="40.6" y="36.7">CC2</text>
<text x="40.6" y="41.8">USB_DM_CONN</text>
<text x="72.4" y="41.8">USB_DM</text>
<text x="107.9" y="36.7">U0TXD</text>
<text x="107.9" y="39.2">RTS_N</text>
<text x="113" y="38">DTR_N</text>
<text x="119.4" y="41.8">Q1_BASE</text>
<text x="127" y="36.7">EN_RAW</text>
<text x="138.4" y="38">EN_RAW</text>
<text x="190.5" y="39.2">BTN1_N</text>
<text x="214.6" y="39.2">BTN2_N</text>
<text x="40.6" y="44.3">USB_DM_CONN</text>
<text x="40.6" y="46.9">USB_DP_CONN</text>
<text x="54.6" y="43.1">+5V_USB</text>
<text x="67.3" y="45.6">USB_DM</text>
<text x="67.3" y="43.1">USB_DP</text>
<text x="72.4" y="44.3">USB_DP</text>
<text x="107.9" y="44.3">DTR_N</text>
<text x="113" y="45.6">Q1_BASE</text>
<text x="127" y="46.9">RTS_N</text>
<text x="138.4" y="45.6">EN</text>
<text x="160" y="46.9">+3V3</text>
<text x="40.6" y="49.4">USB_DP_CONN</text>
<text x="49.5" y="50.7">USB_DP_CONN</text>
<text x="49.5" y="48.1">USB_DM_CONN</text>
<text x="67.3" y="53.2">GND</text>
<text x="68.6" y="50.7">FT_3V3OUT</text>
<text x="72.4" y="49.4">FT_RESET_N</text>
<text x="105.4" y="50.7">+3V3</text>
<text x="127" y="53.2">GPIO0_RAW</text>
<text x="144.8" y="51.9">EN</text>
<text x="190.5" y="48.1">+3V3</text>
<text x="199.4" y="51.9">GPIO0</text>
<text x="209.5" y="51.9">GND</text>
<text x="224.8" y="51.9">EN</text>
<text x="234.9" y="51.9">GND</text>
<text x="245.1" y="48.1">+3V3</text>
<text x="31.7" y="58.3">CC1</text>
<text x="41.9" y="58.3">CC2</text>
<text x="54.6" y="55.8">GND</text>
<text x="68.6" y="58.3">GND</text>
<text x="105.4" y="58.3">GND</text>
<text x="107.9" y="58.3">+3V3</text>
<text x="113" y="54.5">RTS_N</text>
<text x="119.4" y="58.3">Q2_BASE</text>
<text x="138.4" y="54.5">GPIO0_RAW</text>
<text x="144.8" y="57">GPIO0</text>
<text x="185.4" y="54.5">EN</text>
<text x="190.5" y="55.8">EN</text>
<text x="245.1" y="55.8">GPIO0</text>
<text x="31.7" y="65.9">GND</text>
<text x="41.9" y="65.9">GND</text>
<text x="107.9" y="65.9">FT_RESET_N</text>
<text x="113" y="62.1">Q2_BASE</text>
<text x="127" y="63.4">DTR_N</text>
<text x="138.4" y="62.1">GPIO0</text>
<text x="185.4" y="62.1">GND</text>
<text x="17.8" y="67.2">GND</text>
<text x="25.4" y="67.2">GND</text>
<text x="144.8" y="69.7">POT2_ADC</text>
<text x="144.8" y="67.2">POT1_ADC</text>
<text x="201.9" y="71">POT1_WIPER</text>
<text x="214.6" y="71">+3V3</text>
<text x="227.3" y="71">POT2_WIPER</text>
<text x="240" y="71">+3V3</text>
<text x="87.6" y="72.3">GND</text>
<text x="92.7" y="72.3">GND</text>
<text x="144.8" y="77.3">I2C_SDA</text>
<text x="144.8" y="74.8">BTN2_N</text>
<text x="144.8" y="72.3">BTN1_N</text>
<text x="144.8" y="79.9">I2C_SCL</text>
<text x="144.8" y="82.4">USER_LED1_GPIO</text>
<text x="201.9" y="78.6">POT1_ADC</text>
<text x="214.6" y="78.6">GND</text>
<text x="227.3" y="78.6">POT2_ADC</text>
<text x="240" y="78.6">GND</text>
<text x="144.8" y="85">USER_LED2_GPIO</text>
<text x="201.9" y="86.2">GND</text>
<text x="227.3" y="86.2">GND</text>
<text x="67.3" y="93.9">BST_NODE</text>
<text x="195.6" y="91.3">USER_LED1_GPIO</text>
<text x="200.6" y="95.1">GND</text>
<text x="208.3" y="95.1">USER_LED1_A</text>
<text x="219.7" y="91.3">USER_LED2_GPIO</text>
<text x="226" y="95.1">GND</text>
<text x="233.7" y="95.1">USER_LED2_A</text>
<text x="115.5" y="101.5">+3V3</text>
<text x="195.6" y="98.9">USER_LED1_ARED</text>
<text x="219.7" y="98.9">USER_LED2_AYELLOW</text>
<text x="44.4" y="107.8">+5V_USB</text>
<text x="44.4" y="102.7">+5V_USB</text>
<text x="115.5" y="105.3">GND</text>
<text x="123.2" y="105.3">PWR_LED_A</text>
<text x="144.8" y="104">+3V3+3V3</text>
<text x="160" y="102.7">GND</text>
<text x="44.4" y="111.6">+5V_USB</text>
<text x="49.5" y="111.6">+5V_USB</text>
<text x="54.6" y="112.9">GND</text>
<text x="62.2" y="111.6">+3V3</text>
<text x="77.4" y="109.1">+3V3</text>
<text x="87.6" y="111.6">+3V3</text>
<text x="96.5" y="111.6">+3V3</text>
<text x="115.5" y="109.1">PWR_LED_A</text>
<text x="144.8" y="111.6">GND</text>
<text x="219.7" y="111.6">+3V3</text>
<text x="245.1" y="111.6">+3V3</text>
<text x="44.4" y="119.3">GND</text>
<text x="49.5" y="119.3">GND</text>
<text x="62.2" y="119.3">GND</text>
<text x="87.6" y="119.3">GND</text>
<text x="96.5" y="119.3">GND</text>
<text x="219.7" y="119.3">I2C_SDA</text>
<text x="237.5" y="116.7">+3V3</text>
<text x="245.1" y="119.3">I2C_SCL</text>
<text x="227.3" y="121.8">I2C_SCL</text>
<text x="25.4" y="132">VBUS_RAW +5V_USB+3V3</text>
<text x="54.6" y="132">GND</text>
<text x="224.8" y="130.7">+3V3</text>
<text x="227.3" y="126.9">I2C_SDA</text>
<text x="237.5" y="132">GND</text>
<text x="224.8" y="138.3">GND</text>
<text x="20.3" y="144.7">+5V_USB</text>
<text x="35.5" y="144.7">+3V3</text>
<text x="49.5" y="144.7">GND</text>
<text x="64.7" y="144.7">U0TXD</text>
<text x="80" y="144.7">U0RXD</text>
<text x="95.2" y="144.7">EN</text>
<text x="110.5" y="144.7">GPIO0</text>
<text x="124.4" y="144.7">I2C_SDA</text>
<text x="139.7" y="144.7">I2C_SCL</text>
</g>
<g font-size="1.3" fill="#a90000">
<text x="36.8" y="29.1">A4</text>
<text x="87.5" y="29.9" transform="rotate(-90 87.5 29.9)">15</text>
<text x="92.6" y="29.3" transform="rotate(-90 92.6 29.3)">3</text>
<text x="36.8" y="34.2">A5</text>
<text x="73" y="34.2">13</text>
<text x="104.7" y="34.2">20 U0RXD</text>
<text x="104.7" y="34.2">20</text>
<text x="36.7" y="36.7">B5</text>
<text x="36.8" y="41.8">A7</text>
<text x="73" y="41.8">12</text>
<text x="105.3" y="39.2">2</text>
<text x="105.3" y="36.7">4</text>
<text x="105.3" y="41.8">9</text>
<text x="119.9" y="41.8">1</text>
<text x="126.9" y="38.8" transform="rotate(-90 126.9 38.8)">3</text>
<text x="36.7" y="44.3">B7</text>
<text x="36.8" y="46.9">A6</text>
<text x="54.5" y="45.2" transform="rotate(-90 54.5 45.2)">5</text>
<text x="73" y="44.3">11</text>
<text x="105.3" y="44.3">1</text>
<text x="105.3" y="46.9">7</text>
<text x="126.9" y="46.5" transform="rotate(-90 126.9 46.5)">2</text>
<text x="36.7" y="49.4">B6</text>
<text x="50.1" y="48.1">1</text>
<text x="50.1" y="50.7">3</text>
<text x="57.7" y="50.7">4 USB_DPGND</text>
<text x="57.7" y="48.1">6 USB_DM</text>
<text x="57.7" y="50.7">4</text>
<text x="57.7" y="48.1">6</text>
<text x="73" y="49.4">14</text>
<text x="105.3" y="51.9">5</text>
<text x="105.3" y="49.4">8</text>
<text x="145.3" y="51.9">3</text>
<text x="159.9" y="49" transform="rotate(-90 159.9 49)">2</text>
<text x="172.7" y="51.9">37U0TXD</text>
<text x="172.7" y="51.9">37</text>
<text x="36.7" y="59.6">B8</text>
<text x="36.8" y="57">A8</text>
<text x="54.5" y="55.3" transform="rotate(-90 54.5 55.3)">2</text>
<text x="104.7" y="59.6">17 USB_RXLED_N</text>
<text x="104.7" y="57">18</text>
<text x="104.7" y="59.6">17</text>
<text x="119.9" y="58.3">1</text>
<text x="126.9" y="55.3" transform="rotate(-90 126.9 55.3)">3</text>
<text x="144.7" y="57">27</text>
<text x="172.7" y="57">10</text>
<text x="172.7" y="59.6">11</text>
<text x="172.7" y="54.5">36U0RXD</text>
<text x="172.7" y="54.5">36</text>
<text x="104.7" y="62.1">10 USB_TXLED_N</text>
<text x="104.7" y="64.6">19</text>
<text x="104.7" y="62.1">10</text>
<text x="126.9" y="63" transform="rotate(-90 126.9 63)">2</text>
<text x="144.7" y="64.6">15</text>
<text x="144.7" y="62.1">38</text>
<text x="172.7" y="62.1">13</text>
<text x="172.7" y="64.6">14</text>
<text x="17.6" y="66.2" transform="rotate(-90 17.6 66.2)">SH</text>
<text x="25.3" y="66" transform="rotate(-90 25.3 66)">A1</text>
<text x="87.5" y="71.2" transform="rotate(-90 87.5 71.2)">6</text>
<text x="92.6" y="71.8" transform="rotate(-90 92.6 71.8)">16</text>
<text x="145.3" y="67.2">4</text>
<text x="145.3" y="69.7">5</text>
<text x="172.7" y="67.2">23</text>
<text x="172.7" y="69.7">28</text>
<text x="144.7" y="77.3">12</text>
<text x="145.3" y="72.3">6</text>
<text x="145.3" y="74.8">7</text>
<text x="172.7" y="72.3">29</text>
<text x="172.7" y="74.8">30</text>
<text x="172.7" y="77.3">31</text>
<text x="214.5" y="72.5" transform="rotate(-90 214.5 72.5)">1</text>
<text x="217.1" y="74.8">2POT1_WIPER</text>
<text x="239.9" y="72.5" transform="rotate(-90 239.9 72.5)">1</text>
<text x="242.5" y="74.8">2POT2_WIPER</text>
<text x="144.7" y="79.9">17</text>
<text x="144.7" y="82.4">18</text>
<text x="172.7" y="79.9">32</text>
<text x="172.7" y="82.4">33</text>
<text x="214.5" y="78.8" transform="rotate(-90 214.5 78.8)">3</text>
<text x="239.9" y="78.8" transform="rotate(-90 239.9 78.8)">3</text>
<text x="144.7" y="85">19</text>
<text x="144.7" y="87.5">20</text>
<text x="172.7" y="85">34</text>
<text x="172.7" y="87.5">35</text>
<text x="144.7" y="90">21</text>
<text x="144.7" y="92.6">22</text>
<text x="145.3" y="95.1">8</text>
<text x="172.7" y="92.6">16</text>
<text x="172.7" y="95.1">24</text>
<text x="172.7" y="90">26</text>
<text x="145.3" y="97.7">9</text>
<text x="172.7" y="97.7">25</text>
<text x="45" y="107.8">2</text>
<text x="45" y="102.7">3</text>
<text x="62.8" y="107.8">1 +3V3</text>
<text x="62.8" y="102.7">5 SW_NODE</text>
<text x="62.8" y="105.3">6 BST_NODE</text>
<text x="62.8" y="107.8">1</text>
<text x="62.8" y="102.7">5</text>
<text x="62.8" y="105.3">6</text>
<text x="159.9" y="102.3" transform="rotate(-90 159.9 102.3)">1</text>
<text x="54.5" y="112.5" transform="rotate(-90 54.5 112.5)">4</text>
<text x="237.4" y="118.8" transform="rotate(-90 237.4 118.8)">3</text>
<text x="227.9" y="121.8">2</text>
<text x="227.9" y="126.9">1</text>
<text x="237.4" y="131.5" transform="rotate(-90 237.4 131.5)">4</text>
</g>
<g font-size="1.3" fill="#939391">
<text x="67.9" y="48">C16</text>
<text x="67.9" y="45.4">C15</text>
<text x="67.9" y="53">47p</text>
<text x="67.9" y="50.5">47p DNP</text>
</g>
<g font-size="1.1" fill="#0000c2">
<text x="-.6" y="75.5">tuning placeholders; populate only after signal-integrity validation</text>
<text x="39.3" y="78.1">FT231X CBUS1=RXLED#, CBUS2=TXLED#; MTP bus power target 500 mA</text>
<text x="84.3" y="120">GPIO: IO4=POT1, IO5=POT2, IO6/7=BTN1/2, IO8=SDA, IO9=SCL, IO10/11=LED1/2</text>
</g>
</svg>
